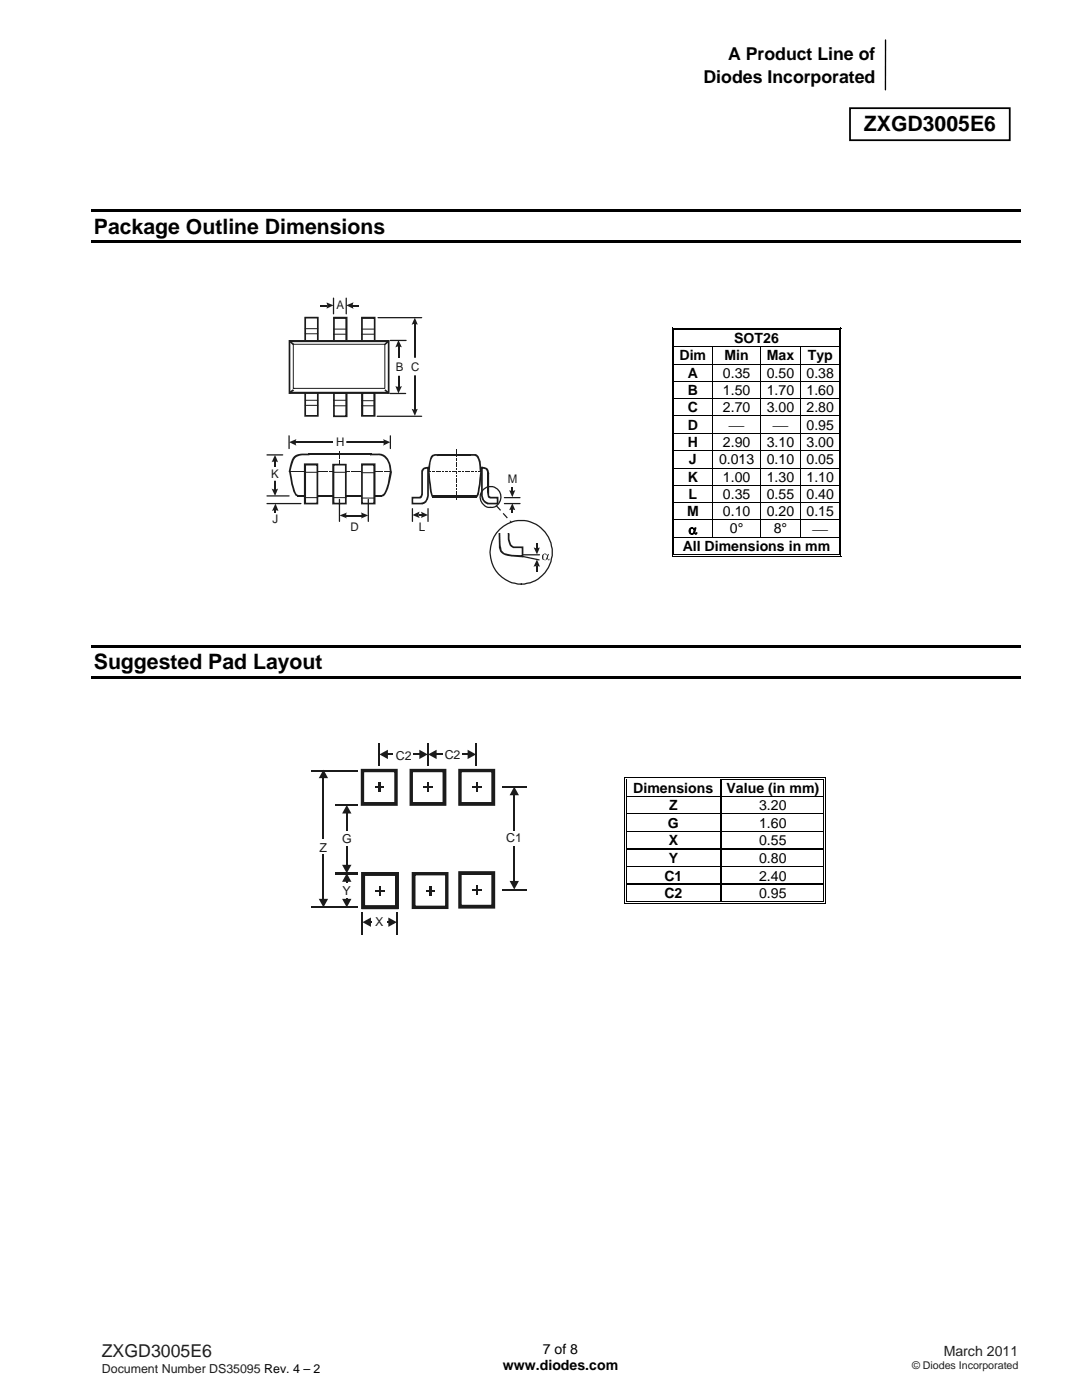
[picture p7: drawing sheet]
<svg xmlns="http://www.w3.org/2000/svg" width="216mm" height="279mm" viewBox="0 0 216 279" stroke-linecap="round" stroke-linejoin="round" font-family="sans-serif">
<path d="M176.7 8v9.9" fill="none" stroke="#000" stroke-width=".26"/>
<path d="M169.6 21.6h31.9v6.4h-31.9z" fill="#fff"/>
<path d="M169.6 21.6h31.9v6.4h-31.9z" fill="none" stroke="#000" stroke-width=".35"/>
<path d="M18.2 41.8h185.5v.5h-185.5zM18.2 47.9h185.5v.5h-185.5zM18.2 128.8h185.5v.5h-185.5zM18.2 134.9h185.5v.5h-185.5z" fill="#000"/>
<g fill="#fff">
<path d="M134.6 65.9h32.8v3.3h-32.8z"/>
<path d="M134.6 65.9h32.7v3.3h-32.7z"/>
</g>
<path d="M134 65.4h.2v.5h-.2zM134 65.4h.6v.2h-.6zM134.4 65.7h.2v.2h-.2z" fill="#000"/>
<path d="M134.6 65.5h32.8M134.6 65.8h32.8" fill="none" stroke="#000" stroke-width=".2"/>
<path d="M134.6 65.9h32.8z" fill="#fff"/>
<path d="M167.4 65.4h.5v.2h-.5zM167.4 65.7h.2v.2h-.2zM167.7 65.4h.2v.5h-.2z" fill="#000"/>
<path d="M134.1 65.9v3.3M134.5 65.9v3.3M167.5 65.9v3.3M167.8 65.9v3.3" fill="none" stroke="#000" stroke-width=".2"/>
<g fill="#fff">
<path d="M134.6 69.3h7.6v3.3h-7.6z"/>
<path d="M134.6 69.3h7.3v3.3h-7.3z"/>
</g>
<path d="M134 69.2h.2v.1h-.2zM134.4 69.2h.2v.1h-.2zM167.4 69.2h.2v.1h-.2zM167.7 69.2h.2v.1h-.2z" fill="#000"/>
<path d="M134.1 69.3v3.3M134.5 69.3v3.3M134.6 69.2h32.8M142.2 69.3v3.3M151.8 69.3v3.3M159.7 69.3v3.3M167.5 69.3v3.3M167.8 69.3v3.3" fill="none" stroke="#000" stroke-width=".2"/>
<g fill="#fff">
<path d="M134.6 72.7h7.6v3.3h-7.6z"/>
<path d="M134.6 72.7h7.3v3.3h-7.3z"/>
</g>
<path d="M134 72.6h.2v.1h-.2zM134.4 72.6h.2v.1h-.2zM167.4 72.6h.2v.1h-.2zM167.7 72.6h.2v.1h-.2z" fill="#000"/>
<path d="M134.1 72.7v3.3M134.5 72.7v3.3M134.6 72.7h32.8M142.2 72.7v3.3M151.8 72.7v3.3M159.7 72.7v3.3M167.5 72.7v3.3M167.8 72.7v3.3" fill="none" stroke="#000" stroke-width=".2"/>
<g fill="#fff">
<path d="M134.6 76.2h7.6v3.2h-7.6z"/>
<path d="M134.6 76.2h7.3v3.2h-7.3z"/>
</g>
<path d="M134 76h.2v.2h-.2zM134.4 76h.2v.2h-.2zM167.4 76h.2v.2h-.2zM167.7 76h.2v.2h-.2z" fill="#000"/>
<path d="M134.1 76.2v3.2M134.5 76.2v3.2M134.6 76.1h32.8M142.2 76.2v3.2M151.8 76.2v3.2M159.7 76.2v3.2M167.5 76.2v3.2M167.8 76.2v3.2" fill="none" stroke="#000" stroke-width=".2"/>
<g fill="#fff">
<path d="M134.6 79.6h7.6v3.2h-7.6z"/>
<path d="M134.6 79.6h7.3v3.2h-7.3z"/>
</g>
<path d="M134 79.4h.2v.2h-.2zM134.4 79.4h.2v.2h-.2zM167.4 79.4h.2v.2h-.2zM167.7 79.4h.2v.2h-.2z" fill="#000"/>
<path d="M134.1 79.6v3.2M134.5 79.6v3.2M134.6 79.5h32.8M142.2 79.6v3.2M151.8 79.6v3.2M159.7 79.6v3.2M167.5 79.6v3.2M167.8 79.6v3.2" fill="none" stroke="#000" stroke-width=".2"/>
<g fill="#fff">
<path d="M134.6 83h7.6v3.5h-7.6z"/>
<path d="M134.6 83.1h7.3v3.3h-7.3z"/>
</g>
<path d="M134 82.8h.2v.2h-.2zM134.4 82.8h.2v.2h-.2zM167.4 82.8h.2v.2h-.2zM167.7 82.8h.2v.2h-.2z" fill="#000"/>
<path d="M134.1 83v3.5M134.5 83v3.5M134.6 82.9h32.8M142.2 83v3.5M151.8 83v3.5M159.7 83v3.5M167.5 83v3.5M167.8 83v3.5" fill="none" stroke="#000" stroke-width=".2"/>
<g fill="#fff">
<path d="M134.6 86.7h7.6v3.2h-7.6z"/>
<path d="M134.6 86.7h7.3v3.2h-7.3z"/>
</g>
<path d="M134 86.5h.2v.2h-.2zM134.4 86.5h.2v.2h-.2zM167.4 86.5h.2v.2h-.2zM167.7 86.5h.2v.2h-.2z" fill="#000"/>
<path d="M134.1 86.7v3.2M134.5 86.7v3.2M134.6 86.6h32.8M142.2 86.7v3.2M151.8 86.7v3.2M159.7 86.7v3.2M167.5 86.7v3.2M167.8 86.7v3.2" fill="none" stroke="#000" stroke-width=".2"/>
<g fill="#fff">
<path d="M134.6 90.1h7.6v3.2h-7.6z"/>
<path d="M134.6 90.1h7.3v3.2h-7.3z"/>
</g>
<path d="M134 89.9h.2v.2h-.2zM134.4 89.9h.2v.2h-.2zM167.4 89.9h.2v.2h-.2zM167.7 89.9h.2v.2h-.2z" fill="#000"/>
<path d="M134.1 90.1v3.2M134.5 90.1v3.2M134.6 90h32.8M142.2 90.1v3.2M151.8 90.1v3.2M159.7 90.1v3.2M167.5 90.1v3.2M167.8 90.1v3.2" fill="none" stroke="#000" stroke-width=".2"/>
<g fill="#fff">
<path d="M134.6 93.5h7.6v3.3h-7.6z"/>
<path d="M134.6 93.5h7.3v3.3h-7.3z"/>
</g>
<path d="M134 93.3h.2v.2h-.2zM134.4 93.3h.2v.2h-.2zM167.4 93.3h.2v.2h-.2zM167.7 93.3h.2v.2h-.2z" fill="#000"/>
<path d="M134.1 93.5v3.3M134.5 93.5v3.3M134.6 93.4h32.8M142.2 93.5v3.3M151.8 93.5v3.3M159.7 93.5v3.3M167.5 93.5v3.3M167.8 93.5v3.3" fill="none" stroke="#000" stroke-width=".2"/>
<g fill="#fff">
<path d="M134.6 96.9h7.6v3.3h-7.6z"/>
<path d="M134.6 96.9h7.3v3.3h-7.3z"/>
</g>
<path d="M134 96.8h.2v.1h-.2zM134.4 96.8h.2v.1h-.2zM167.4 96.8h.2v.1h-.2zM167.7 96.8h.2v.1h-.2z" fill="#000"/>
<path d="M134.1 96.9v3.3M134.5 96.9v3.3M134.6 96.8h32.8M142.2 96.9v3.3M151.8 96.9v3.3M159.7 96.9v3.3M167.5 96.9v3.3M167.8 96.9v3.3" fill="none" stroke="#000" stroke-width=".2"/>
<g fill="#fff">
<path d="M134.6 100.4h7.6v3.2h-7.6z"/>
<path d="M134.6 100.4h7.3v3.2h-7.3z"/>
</g>
<g fill="#000">
<path d="M134 100.2h.2v.1h-.2zM134 103.6h.2v.2h-.2zM134 107.2h.2v.2h-.2zM134 111h.6v.2h-.6zM134.4 100.2h.2v.1h-.2zM134.4 103.6h.2v.2h-.2zM134.4 107.2h.2v.2h-.2zM134.4 110.7h.2v.1h-.2zM167.4 100.2h.2v.1h-.2zM167.4 103.6h.2v.2h-.2zM167.4 107.2h.2v.2h-.2zM167.4 111h.5v.2h-.5z"/>
<path d="M167.4 110.7h.2v.1h-.2zM167.7 100.2h.2v.1h-.2zM167.7 103.6h.2v.2h-.2zM167.7 107.2h.2v.2h-.2zM167.7 110.7h.2v.5h-.2z"/>
</g>
<g fill="none" stroke="#000" stroke-width=".2">
<path d="M134.1 100.3v3.3M134.1 103.8v3.4M134.1 107.4v3.8M134.5 100.3v3.3M134.5 103.8v3.4M134.5 107.4v3.3M134.6 100.2h32.8M134.6 103.7h32.8M134.6 107.3h32.8M134.6 111.1h32.8M134.6 110.7h32.8M142.2 100.3v3.3"/>
<path d="M142.2 103.8v3.4M151.8 100.3v3.3M151.8 103.8v3.4M159.7 100.3v3.3M159.7 103.8v3.4M167.5 100.3v3.3M167.5 103.8v3.4M167.5 107.4v3.3M167.8 100.3v3.3M167.8 103.8v3.4M167.8 107.4v3.3"/>
</g>
<g fill="#fff">
<path d="M125.1 155.6h18.7v3.2h-18.7z"/>
<path d="M125.6 155.6h17.6v3.2h-17.6z"/>
</g>
<path d="M124.6 155.1h.2v.5h-.2zM124.6 155.1h.5v.1h-.5zM124.9 155.4h.2v.2h-.2z" fill="#000"/>
<path d="M125.1 155.2h18.7M125.1 155.5h18.7" fill="none" stroke="#000" stroke-width=".2"/>
<path d="M125.1 155.6h18.7z" fill="#fff"/>
<path d="M143.8 155.6h.2zM143.8 155.1h.5v.1h-.5zM143.8 155.4h.5v.2h-.5zM164.3 155.1h.5v.1h-.5zM164.3 155.4h.2v.2h-.2zM164.6 155.1h.2v.5h-.2z" fill="#000"/>
<path d="M124.7 155.6v3.2M125 155.6v3.2M144.3 155.2h20M144.3 155.5h20M164.4 155.6v3.2M164.7 155.6v3.2" fill="none" stroke="#000" stroke-width=".2"/>
<path d="M143.9 155.6v3.2" fill="none" stroke="#000" stroke-width=".25"/>
<g fill="#fff">
<path d="M125.1 159.1h18.7v3.2h-18.7z"/>
<path d="M125.6 159.1h17.6v3.2h-17.6z"/>
<path d="M144 159.1h20.3v3.2h-20.3z"/>
<path d="M144.6 159.1h19.2v3.2h-19.2z"/>
</g>
<path d="M124.6 158.8h.2v.3h-.2zM124.9 158.8h.2v.3h-.2z" fill="#000"/>
<path d="M125.1 159h18.7" fill="none" stroke="#000" stroke-width=".25"/>
<path d="M125.1 159.1h18.7z" fill="#fff"/>
<path d="M143.8 158.8h.2v.3h-.2z" fill="#000"/>
<path d="M144 159h20.3" fill="none" stroke="#000" stroke-width=".25"/>
<path d="M144 159.1h20.3z" fill="#fff"/>
<path d="M164.3 158.8h.2v.3h-.2zM164.6 158.8h.2v.3h-.2z" fill="#000"/>
<path d="M124.7 159.1v3.2M125 159.1v3.2M164.4 159.1v3.2M164.7 159.1v3.2" fill="none" stroke="#000" stroke-width=".2"/>
<path d="M143.9 159.1v3.2" fill="none" stroke="#000" stroke-width=".25"/>
<g fill="#fff">
<path d="M125.1 162.6h18.7v3.3h-18.7z"/>
<path d="M125.6 162.6h17.6v3.3h-17.6z"/>
<path d="M144 162.6h20.3v3.3h-20.3z"/>
<path d="M144.6 162.6h19.2v3.3h-19.2z"/>
</g>
<path d="M124.6 162.3h.2v.3h-.2zM124.9 162.3h.2v.3h-.2z" fill="#000"/>
<path d="M125.1 162.5h18.7" fill="none" stroke="#000" stroke-width=".25"/>
<path d="M125.1 162.6h18.7z" fill="#fff"/>
<path d="M143.8 162.3h.2v.3h-.2z" fill="#000"/>
<path d="M144 162.5h20.3" fill="none" stroke="#000" stroke-width=".25"/>
<path d="M144 162.6h20.3z" fill="#fff"/>
<path d="M164.3 162.3h.2v.3h-.2zM164.6 162.3h.2v.3h-.2z" fill="#000"/>
<path d="M124.7 162.6v3.3M125 162.6v3.3M164.4 162.6v3.3M164.7 162.6v3.3" fill="none" stroke="#000" stroke-width=".2"/>
<path d="M143.9 162.6v3.3" fill="none" stroke="#000" stroke-width=".25"/>
<g fill="#fff">
<path d="M125.1 166.1h18.7v3.3h-18.7z"/>
<path d="M125.6 166.1h17.6v3.3h-17.6z"/>
<path d="M144 166.1h20.3v3.3h-20.3z"/>
<path d="M144.6 166.1h19.2v3.3h-19.2z"/>
</g>
<path d="M124.6 165.9h.2v.2h-.2zM124.9 165.9h.2v.2h-.2z" fill="#000"/>
<path d="M125.1 166h18.7" fill="none" stroke="#000" stroke-width=".25"/>
<path d="M125.1 166.1h18.7z" fill="#fff"/>
<path d="M143.8 165.9h.2v.2h-.2z" fill="#000"/>
<path d="M144 166h20.3" fill="none" stroke="#000" stroke-width=".25"/>
<path d="M144 166.1h20.3z" fill="#fff"/>
<path d="M164.3 165.9h.2v.2h-.2zM164.6 165.9h.2v.2h-.2z" fill="#000"/>
<path d="M124.7 166.1v3.3M125 166.1v3.3M164.4 166.1v3.3M164.7 166.1v3.3" fill="none" stroke="#000" stroke-width=".2"/>
<path d="M143.9 166.1v3.3" fill="none" stroke="#000" stroke-width=".25"/>
<g fill="#fff">
<path d="M125.1 169.6h18.7v3.3h-18.7z"/>
<path d="M125.6 169.6h17.6v3.3h-17.6z"/>
<path d="M144 169.6h20.3v3.3h-20.3z"/>
<path d="M144.6 169.6h19.2v3.3h-19.2z"/>
</g>
<path d="M124.6 169.4h.2v.3h-.2zM124.9 169.4h.2v.3h-.2z" fill="#000"/>
<path d="M125.1 169.5h18.7" fill="none" stroke="#000" stroke-width=".25"/>
<path d="M125.1 169.6l18.7 .1z" fill="#fff"/>
<path d="M143.8 169.4h.2v.3h-.2z" fill="#000"/>
<path d="M144 169.5h20.3" fill="none" stroke="#000" stroke-width=".25"/>
<path d="M144 169.6l20.3 .1z" fill="#fff"/>
<path d="M164.3 169.4h.2v.3h-.2zM164.6 169.4h.2v.3h-.2z" fill="#000"/>
<path d="M124.7 169.7v3.2M125 169.7v3.2M164.4 169.7v3.2M164.7 169.7v3.2" fill="none" stroke="#000" stroke-width=".2"/>
<path d="M143.9 169.7v3.2" fill="none" stroke="#000" stroke-width=".25"/>
<g fill="#fff">
<path d="M125.1 173.1h18.7v3.3h-18.7z"/>
<path d="M125.6 173.1h17.6v3.3h-17.6z"/>
<path d="M144 173.1h20.3v3.3h-20.3z"/>
<path d="M144.6 173.1h19.2v3.3h-19.2z"/>
</g>
<path d="M124.6 172.9h.2v.2h-.2zM124.9 172.9h.2v.2h-.2z" fill="#000"/>
<path d="M125.1 173h18.7" fill="none" stroke="#000" stroke-width=".25"/>
<path d="M125.1 173.1h18.7z" fill="#fff"/>
<path d="M143.8 172.9h.2v.2h-.2z" fill="#000"/>
<path d="M144 173h20.3" fill="none" stroke="#000" stroke-width=".25"/>
<path d="M144 173.1h20.3z" fill="#fff"/>
<path d="M164.3 172.9h.2v.2h-.2zM164.6 172.9h.2v.2h-.2z" fill="#000"/>
<path d="M124.7 173.1v3.3M125 173.1v3.3M164.4 173.1v3.3M164.7 173.1v3.3" fill="none" stroke="#000" stroke-width=".2"/>
<path d="M143.9 173.1v3.3" fill="none" stroke="#000" stroke-width=".25"/>
<g fill="#fff">
<path d="M125.1 176.7h18.7v3.2h-18.7z"/>
<path d="M125.6 176.7h17.6v3.2h-17.6z"/>
<path d="M144 176.7h20.3v3.2h-20.3z"/>
<path d="M144.6 176.7h19.2v3.2h-19.2z"/>
</g>
<path d="M124.6 176.4h.2v.3h-.2zM124.9 176.4h.2v.3h-.2z" fill="#000"/>
<path d="M125.1 176.5h18.7" fill="none" stroke="#000" stroke-width=".25"/>
<path d="M125.1 176.6l18.7 .1z" fill="#fff"/>
<path d="M143.8 176.4h.2v.3h-.2z" fill="#000"/>
<path d="M144 176.5h20.3" fill="none" stroke="#000" stroke-width=".25"/>
<path d="M144 176.6l20.3 .1z" fill="#fff"/>
<path d="M164.3 176.4h.2v.3h-.2zM164.6 176.4h.2v.3h-.2zM124.6 180.3h.5v.1h-.5zM124.9 179.9h.2v.2h-.2zM143.8 179.9h.5v.2h-.5zM164.3 180.3h.5v.1h-.5zM164.3 179.9h.2v.2h-.2zM164.6 179.9h.2v.5h-.2z" fill="#000"/>
<path d="M124.7 176.7v3.7M125 176.7v3.2M164.4 176.7v3.2M164.7 176.7v3.2M125.1 180.3h39.2M125.1 180h18.7M144.3 180h20" fill="none" stroke="#000" stroke-width=".2"/>
<path d="M143.9 176.7v3.2" fill="none" stroke="#000" stroke-width=".25"/>
<path d="M59.4 99h16.9" fill="none" stroke="#1f1a17" stroke-width=".34"/>
<path d="M57.7 87v2.5M77.9 87v2.5" fill="none" stroke="#1f1a17" stroke-width=".25"/>
<path d="M57.7 88.2l1.4-.5a1.23 1.23 0 0 0 0 1.2z" fill-rule="evenodd" fill="#1f1a17"/>
<path d="M58.9 88.3h17.7" fill="none" stroke="#1f1a17" stroke-width=".25"/>
<path d="M76.5 87.7l1.4 .5-1.4 .7a1.27 1.27 0 0 0 0-1.2z" fill-rule="evenodd" fill="#1f1a17"/>
<path d="M100.6 100.5h3.2" fill="none" stroke="#1f1a17" stroke-width=".25"/>
<g fill="#1f1a17">
<path d="M102.1 97.2h.2v.8h-.2z"/>
<path d="M54.8 101.8h.3v.5h-.3z"/>
</g>
<g fill="#1f1a17">
<path d="M101.6 97.8l.3 .2h.6l.3-.2-.6 1.4z" fill-rule="evenodd"/>
<path d="M55 100.5l.6 1.4h-1.3z" fill-rule="evenodd"/>
</g>
<path d="M66.5 59.5v3.1M69.1 59.5v3.1M100.6 99.3h3.2" fill="none" stroke="#1f1a17" stroke-width=".25"/>
<g fill="#1f1a17">
<path d="M65.1 60.3l1.4 .6-1.4 .7 .2-.3v-.6z" fill-rule="evenodd"/>
<path d="M69.1 60.9l1.4-.6-.1 .5 .1 .8z" fill-rule="evenodd"/>
</g>
<g fill="#1f1a17">
<path d="M64 60.9h1.3v.2h-1.3z"/>
<path d="M70.4 60.9h1.2v.2h-1.2z"/>
</g>
<path d="M75.4 63.4h8.7M77.8 78.5h3.1M77.9 67.9h3.1M53.3 90.8h3.1M53.3 99h4.4M75.3 83.1h8.8M53.3 100.5h6.7" fill="none" stroke="#1f1a17" stroke-width=".25"/>
<path d="M79.5 67.9l.7 1.4-.4-.2-.9 .2z" fill-rule="evenodd" fill="#1f1a17"/>
<path d="M79.5 69.1v8.2" fill="none" stroke="#1f1a17" stroke-width=".25"/>
<g fill="#1f1a17">
<path d="M78.9 77.1h1.3l-.7 1.4z" fill-rule="evenodd"/>
<path d="M54.9 90.8l.6 1.4a1.23 1.23 0 0 0-1.3 0z" fill-rule="evenodd"/>
</g>
<path d="M54.8 92.1v5.6" fill="none" stroke="#1f1a17" stroke-width=".25"/>
<g fill="#1f1a17">
<path d="M54.2 97.5l.4 .2 .9-.2-.6 1.5z" fill-rule="evenodd"/>
<path d="M82.8 63.4l.6 1.4-.4-.1h-.6l-.3 .1z" fill-rule="evenodd"/>
</g>
<path d="M82.7 64.6v17.2" fill="none" stroke="#1f1a17" stroke-width=".25"/>
<g fill="#1f1a17">
<path d="M82.1 81.6l.3 .1h.6l.4-.1-.6 1.4z" fill-rule="evenodd"/>
<path d="M82.3 102.8l1.4-.7-.2 .4 .2 .9z" fill-rule="evenodd"/>
<path d="M84 102.1l1.4 .7-1.4 .6 .1-.4v-.6z" fill-rule="evenodd"/>
<path d="M67.7 102.9l1.6-.6-.2 .1v.9l.2 .2z" fill-rule="evenodd"/>
</g>
<path d="M83.5 102.6h.6v.3h-.6z" fill="#1f1a17"/>
<path d="M69 102.9h3.2" fill="none" stroke="#1f1a17" stroke-width=".25"/>
<path d="M72.1 102.3l1.4 .6-1.4 .6z" fill-rule="evenodd" fill="#1f1a17"/>
<path d="M82.3 101.5v2.6M85.4 101.5v2.6" fill="none" stroke="#1f1a17" stroke-width=".25"/>
<path d="M77.8 71.6h3.1v3.3h-3.1z" fill="#fff"/>
<path d="M77.8 71.6h3.1v3.3h-3.1z" fill="none" stroke="#fff" stroke-width=".2"/>
<path d="M53.3 93.3h3.1v2.5h-3.1z" fill="#fff"/>
<path d="M53.3 93.3h3.1v2.5h-3.1z" fill="none" stroke="#fff" stroke-width=".2"/>
<path d="M81.2 71.5h3.1v3.3h-3.1z" fill="#fff"/>
<path d="M81.2 71.5h3.1v3.3h-3.1z" fill="none" stroke="#fff" stroke-width=".2"/>
<path d="M66.5 87h2.5v2.5h-2.5z" fill="#fff"/>
<path d="M66.5 87h2.5v2.5h-2.5z" fill="none" stroke="#fff" stroke-width=".2"/>
<path d="M60.8 92.6h2.5v7.9h-2.5z" fill="#fff"/>
<path d="M60.8 100.3h2.5v.4h-2.5zM63.3 100.5h.2v.2h-.2zM63.2 92.6h.3v7.9h-.3zM63.3 92.5h.2v.1h-.2zM60.8 92.5h2.5v.4h-2.5zM60.6 92.5h.2v.1h-.2zM60.6 92.6h.5v7.9h-.5zM60.6 100.5h.2v.2h-.2z" fill="#1f1a17"/>
<path d="M72.2 92.6h2.5v7.9h-2.5z" fill="#fff"/>
<path d="M72.2 100.3h2.5v.4h-2.5zM74.7 100.5h.2v.2h-.2zM74.5 92.6h.4v7.9h-.4zM74.7 92.5h.2v.1h-.2zM72.2 92.5h2.5v.4h-2.5zM72.1 92.5h.1v.1h-.1zM72.1 92.6h.3v7.9h-.3zM72.1 100.5h.1v.2h-.1z" fill="#1f1a17"/>
<path d="M84.6 93.5l.8-.2v5.2a1.81 1.81 0 0 1-1.2 2h-1.9v-1.2h1.5l.3-.2 .1-5z" fill-rule="evenodd" fill="#fff"/>
<path d="M84.4 93.4l1-.2v.3l-.8 .2-.2 .7h-.3v-.4zM85.4 93.2v.1zM85.4 93.2l.1 .3zM85.4 93.2h.2v.1h-.2zM85.2 93.3h.4v5.2h-.4zM85.2 98.5h.4l-.2 1.2-.3-.2zM84.1 100.3a1.05 1.05 0 0 0 1-.8l.3 .2a1.45 1.45 0 0 1-1.1 1zM84.2 100.5l.1 .2zM82.3 100.3h1.9v.4h-1.9zM82.1 100.5h.2v.2h-.2zM82.1 99.3h.3v1.2h-.3zM82.1 99.1h.2v.2h-.2zM82.3 99.1h1.3v.4h-1.3zM84.1 98.2h.3l-.2 .9-.3 .4h-.3v-.4a.71 .71 0 0 0 .5-.9zM84.1 98h.3v.2h-.3zM84.1 97.7h.3v.3h-.3zM84.1 94.4h.3v3.3h-.3zM84.1 94.4h.1z" fill="#1f1a17"/>
<path d="M60.9 99.3h2.5M72.1 99.4h2.6" fill="none" stroke="#1f1a17" stroke-width=".2"/>
<path d="M73.5 99.7v4.4" fill="none" stroke="#1f1a17" stroke-width=".25"/>
<path d="M96.2 93.3a.94 .94 0 0 1 1.1 1.1l.1 3.3a1.48 1.48 0 0 0 .4 1.6h1.5v1.2h-2a1.89 1.89 0 0 1-1.1-2z" fill-rule="evenodd" fill="#fff"/>
<g fill="#1f1a17">
<path d="M102.1 101.7h.2v.7h-.2z"/>
<path d="M96.2 93.2a1.17 1.17 0 0 1 1.4 1.2h-.4l-.3-.7-.7-.2zM96.2 93.2v.1zM96.2 93.2v.3zM96 93.2h.2v.1h-.2zM96 93.3h.3v5.2h-.3zM96 98.5h.3l.2 1-.3 .2zM96.2 99.7l.3-.2 .3 .5 .6 .3-.1 .4a1.82 1.82 0 0 1-1.1-1zM97.3 100.5v.2zM97.3 100.3h2v.4h-2zM99.3 100.5h.2v.2h-.2zM99.1 99.3h.4v1.2h-.4zM99.3 99.1h.2v.2h-.2zM97.9 99.1h1.4v.4h-1.4zM97.2 98.2h.4v.7l.3 .2v.4l-.5-.2zM97.2 98h.4v.2h-.4zM97.2 97.7h.4v.3h-.4zM97.2 94.4h.4v3.3h-.4zM97.3 94.4h.3z"/>
<path d="M66.6 67.9h2.5v.4h-2.5zM69.1 68.1h.2v.2h-.2zM68.9 63.4h.4v4.7h-.4zM69.1 63.2h.2v.2h-.2zM66.6 63.2h2.5v.4h-2.5zM66.5 63.2h.1v.2h-.1zM66.5 63.4h.3v4.7h-.3zM66.5 68.1h.1v.2h-.1z"/>
<path d="M72.2 67.9h2.6v.3h-2.6zM74.8 68h.1v.2h-.1zM74.6 63.4h.3v4.6h-.3zM74.8 63.2h.1v.2h-.1zM72.2 63.2h2.6v.4h-2.6zM72.1 63.2h.1v.2h-.1zM72.1 63.4h.3v4.6h-.3zM72.1 68h.1v.2h-.1z"/>
<path d="M60.9 67.9h2.5v.4h-2.5zM63.4 68.1h.2v.2h-.2zM63.2 63.4h.4v4.7h-.4zM63.4 63.2h.2v.2h-.2zM60.9 63.2h2.5v.4h-2.5zM60.7 63.2h.2v.2h-.2zM60.7 63.4h.4v4.7h-.4zM60.7 68.1h.2v.2h-.2z"/>
<path d="M60.9 82.8h2.5v.4h-2.5zM63.4 83h.2v.2h-.2zM63.2 78.4h.4v4.6h-.4zM63.4 78.2h.2v.2h-.2zM60.9 78.2h2.5v.3h-2.5zM60.7 78.2h.2v.2h-.2zM60.7 78.4h.4v4.6h-.4zM60.7 83h.2v.2h-.2z"/>
<path d="M66.6 82.9h2.5v.3h-2.5zM69.1 83.1h.2v.1h-.2zM68.9 78.4h.4v4.7h-.4zM69.1 78.3h.2v.1h-.2zM66.6 78.3h2.5v.3h-2.5zM66.5 78.3h.1v.1h-.1zM66.5 78.4h.3v4.7h-.3zM66.5 83.1h.1v.1h-.1z"/>
<path d="M72.2 82.8h2.6v.4h-2.6zM74.8 83h.1v.2h-.1zM74.5 78.4h.4v4.6h-.4zM74.8 78.2h.1v.2h-.1zM72.2 78.2h2.6v.3h-2.6zM72.1 78.2h.1v.2h-.1zM72.1 78.4h.4v4.6h-.4zM72.1 83h.1v.2h-.1z"/>
</g>
<path d="M102.2 100.4l.6 1.5-.3-.2h-.6l-.3 .2z" fill-rule="evenodd" fill="#1f1a17"/>
<path d="M61.6 90.7h12.6" fill="none" stroke="#1f1a17" stroke-width=".34"/>
<g fill="#1f1a17">
<path d="M58.5 98.1l.4-.1 .3 .6 .3 .2v.3a1.17 1.17 0 0 1-1-1zM57.7 94.2l.3-.1 .4 2.4 .5 1.5-.4 .1z"/>
<path d="M76.9 98h.3a1.33 1.33 0 0 1-1.1 1.1v-.3l.4-.2zM77.8 94l.4 .1-.2 1.3-.8 2.6h-.3a13.6 13.6 0 0 0 .9-4z"/>
<path d="M60.9 90.5h.8v.4h-.8zM58.7 91a3.2 3.2 0 0 1 2.2-.5v.4a1.99 1.99 0 0 0-2.5 1.6l-.5 1.8-.3-.1 .2-1.2a3.7 3.7 0 0 1 .9-2z"/>
<path d="M73.9 90.5v.4zM73.9 90.7v.2zM73.9 90.5h.9v.4h-.9zM74.8 90.5a2.64 2.64 0 0 1 3.2 2.4l.1 1.2-.3 .1a3.7 3.7 0 0 0-1.3-3.1l-.6-.2h-1.1z"/>
</g>
<path d="M87.5 90.8h6.5" fill="none" stroke="#1f1a17" stroke-width=".34"/>
<g fill="#1f1a17">
<path d="M85.8 98.2l.4-.1 .3 .9-.1 .3-.3-.2zM85.4 94.3h.3l.5 3.8-.4 .1z"/>
<path d="M95.3 98.1h.4a1.4 1.4 0 0 1-.6 1.2l-.1-.3zM95.8 94.2h.4l-.3 2.5-.2 1.4h-.4z"/>
<path d="M87.1 90.6h.4l.1 .4h-.5zM86 91l.8-.4h.3v.4a.92 .92 0 0 0-1 .7l-.4 2.6-.3-.1 .1-1.2z"/>
<path d="M93.9 90.6h.5v.4h-.5zM94.4 90.6a1.05 1.05 0 0 1 1.3 .9l.2 .6 .3 2.1h-.5a5.1 5.1 0 0 0-.6-3.1l-.7-.1z"/>
</g>
<path d="M86.2 99.1h8.9" fill="none" stroke="#1f1a17" stroke-width=".42"/>
<path d="M104.4 111.1l3.2 .6M104.4 110.7h3.3" fill="none" stroke="#1f1a17" stroke-width=".25"/>
<path d="M108.3 110.6l.5-.1 .4 .4 .1-.3h.2l-.2 .7 .1 .4 .3-.2-.1 .3h-.2l-.1-.3-.5 .3-.6-.1v-.8zM108.5 110.7l-.1 .8 .4 .2 .4-.6-.4-.5z" fill-rule="evenodd" fill="#1f1a17"/>
<path d="M99.6 105.6h1.4a.87 .87 0 0 1 .5 1 2.29 2.29 0 0 0 1 2.6h1.8v1.9l-2.1-.2a2.04 2.04 0 0 1-2.5-2.2z" fill-rule="evenodd" fill="#fff"/>
<path d="M100.6 105.4l.7 .1 .4 1.1h-.4l-.1-.5-.3-.4h-.3zM99.6 105.4h1v.3h-1zM99.5 105.4h.1v.2h-.1zM99.5 105.6h.3l.1 3.1h-.4zM99.7 108.7h.2zM99.5 108.7h.4l.2 1-.4 .1zM99.7 109.8l.4-.1a1.53 1.53 0 0 0 1.2 .9l.9 .1v.4l-1.4-.3a1.63 1.63 0 0 1-1.1-1zM102.2 110.9v.2zM102.2 110.7l2.2 .1-.1 .4-2.1-.1zM104.3 111.1h.1v.1h-.1zM104.1 109.2h.3v1.9h-.3zM104.3 109.1h.1v.1h-.1zM102.9 109.1h1.4v.3h-1.4zM101.6 108.5l.3-.1a.91 .91 0 0 0 1 .7v.3a1.21 1.21 0 0 1-1.3-.9zM101.3 106.8h.4v.8l.2 .8-.3 .1-.3-.8zM101.5 106.8h.2zM101.3 106.6h.4v.2h-.4zM101.5 106.6h.2z" fill="#1f1a17"/>
<path d="M99.1 104.9h2.7v1.5h-2.7z" fill="#fff"/>
<g fill="#1f1a17">
<path d="M106.5 109.2l.3 .2h.6l.3-.2-.6 1.4z" fill-rule="evenodd"/>
<path d="M107.1 111.7l.6 1.4a1.23 1.23 0 0 0-1.2 0z" fill-rule="evenodd"/>
</g>
<g fill="#1f1a17">
<path d="M107 108.4h.2v1.1h-.2z"/>
<path d="M107 112.9h.2v1.1h-.2z"/>
</g>
<g fill="#131516">
<path d="M99 101l.1-.2 .9 1-.2 .1z"/>
<path d="M100.3 102.5l.2-.1 .8 .9-.1 .2z"/>
<path d="M101.7 104l.1-.1 .4 .3-.2 .1z"/>
</g>
<g fill="none" stroke="#1f1a17" stroke-width=".25">
<path d="M99.7 105.7a6.2 6.2 0 0 1 6.5-1.4 6.2 6.2 0 0 1 4 5.3 6.3 6.3 0 0 1-8 6.7 6.5 6.5 0 0 1-2.5-10.6z"/>
<circle cx="97.9" cy="99.2" r="2.08"/>
</g>
<g fill="#1f1a17">
<path d="M85.7 94h.2v.2h-.2z"/>
<path d="M86.2 94h.5v.2h-.5z"/>
<path d="M86.9 94h.4v.2h-.4z"/>
<path d="M87.5 94h.5v.2h-.5z"/>
<path d="M88.3 94h.2v.2h-.2z"/>
<path d="M88.8 94h.5v.2h-.5z"/>
<path d="M89.6 94h.3v.2h-.3z"/>
<path d="M90.1 94h.6v.2h-.6z"/>
<path d="M90.9 94h.3v.2h-.3z"/>
<path d="M91.4 94h.5v.2h-.5z"/>
<path d="M92.3 94h.2v.2h-.2z"/>
<path d="M92.8 94h.5v.2h-.5z"/>
<path d="M93.5 94h.3v.2h-.3z"/>
<path d="M94 94h.6v.2h-.6z"/>
<path d="M94.9 94h.2v.2h-.2z"/>
<path d="M95.4 94h.5v.2h-.5z"/>
<path d="M63.5 94h.3v.2h-.3z"/>
<path d="M64 94h.4v.2h-.4z"/>
<path d="M64.6 94h.3v.2h-.3z"/>
<path d="M65 94h.4v.2h-.4z"/>
<path d="M65.7 94h.3v.2h-.3z"/>
<path d="M66.1 94h.4v.2h-.4z"/>
<path d="M66.8 94h.2v.2h-.2z"/>
<path d="M67.2 94h.4v.2h-.4z"/>
<path d="M67.9 94h.2v.2h-.2z"/>
<path d="M68.3 94h.4v.2h-.4z"/>
<path d="M68.9 94h.3v.2h-.3z"/>
<path d="M69.4 94h.4v.2h-.4z"/>
<path d="M70 94h.3v.2h-.3z"/>
<path d="M70.4 94h.6v.2h-.6z"/>
<path d="M71.1 94h.3v.2h-.3z"/>
<path d="M71.5 94h.5v.2h-.5z"/>
<path d="M74.7 94l.1 .2z"/>
<path d="M74.8 94h.2v.2h-.2z"/>
<path d="M75.1 94l.1 .2z"/>
<path d="M75.3 94h.1v.2h-.1z"/>
<path d="M75.5 94l.1 .2z"/>
<path d="M75.7 94h.2v.2h-.2z"/>
<path d="M75.9 94l.1 .2z"/>
<path d="M76.1 94h.2v.2h-.2z"/>
<path d="M76.4 94l.1 .2z"/>
<path d="M76.5 94h.2v.2h-.2z"/>
<path d="M76.8 94l.1 .2z"/>
<path d="M77 94h.1v.2h-.1z"/>
<path d="M77.2 94l.1 .2z"/>
<path d="M77.4 94h.2v.2h-.2z"/>
<path d="M77.6 94l.1 .2z"/>
<path d="M77.8 94h.2v.2h-.2z"/>
</g>
<path d="M66.4 83.8h2.6v2.6h-2.6z" fill="#fff"/>
<path d="M66.4 83.8h2.6v2.6h-2.6z" fill="none" stroke="#fff" stroke-width=".2"/>
<g fill="#1f1a17">
<path d="M67.7 90.1h.2v.3h-.2z"/>
<path d="M67.7 90.6h.2v.4h-.2z"/>
<path d="M67.7 91.3h.2v.2h-.2z"/>
<path d="M67.7 91.8h.2v.4h-.2z"/>
<path d="M67.7 92.5h.2v.2h-.2z"/>
<path d="M67.7 93h.2v.4h-.2z"/>
<path d="M67.7 93.7h.2v.2h-.2z"/>
<path d="M67.7 94.2h.2v.4h-.2z"/>
<path d="M67.7 94.8h.2v.3h-.2z"/>
<path d="M67.7 95.4h.2v.4h-.2z"/>
<path d="M67.7 96h.2v.3h-.2z"/>
<path d="M67.7 96.5h.2v.4h-.2z"/>
<path d="M67.7 97.2h.2v.3h-.2z"/>
<path d="M67.7 97.6h.2v.5h-.2z"/>
<path d="M67.7 98.4h.2v.2h-.2z"/>
<path d="M67.7 98.8h.2v.5h-.2z"/>
<path d="M90.9 89.6h.2v.3h-.2z"/>
<path d="M90.9 90.1h.2v.5h-.2z"/>
<path d="M90.9 90.9h.2v.2h-.2z"/>
<path d="M90.9 91.4h.2v.6h-.2z"/>
<path d="M90.9 92.2h.2v.3h-.2z"/>
<path d="M90.9 92.7h.2v.5h-.2z"/>
<path d="M90.9 93.5h.2v.2h-.2z"/>
<path d="M90.9 94h.2v.5h-.2z"/>
<path d="M90.9 94.8h.2v.3h-.2z"/>
<path d="M90.9 95.4h.2v.4h-.2z"/>
<path d="M90.9 96.1h.2v.3h-.2z"/>
<path d="M90.9 96.6h.2v.5h-.2z"/>
<path d="M90.9 97.4h.2v.2h-.2z"/>
<path d="M90.9 98h.2v.5h-.2z"/>
<path d="M90.9 98.7h.2v.3h-.2z"/>
<path d="M90.9 99.2h.2v.5h-.2z"/>
<path d="M57.8 94v.2z"/>
<path d="M57.9 94h.2v.2h-.2z"/>
<path d="M58.2 94h.2v.2h-.2z"/>
<path d="M58.5 94l.1 .2z"/>
<path d="M58.7 94h.2v.2h-.2z"/>
<path d="M58.9 94l.1 .2z"/>
<path d="M59.1 94h.2v.2h-.2z"/>
<path d="M59.4 94l.1 .2z"/>
<path d="M59.5 94h.2v.2h-.2z"/>
<path d="M59.8 94l.1 .2z"/>
<path d="M60 94v.2z"/>
<path d="M60.1 94l.1 .2z"/>
<path d="M60.3 94h.2v.2h-.2z"/>
<path d="M60.6 94v.2z"/>
<path d="M60.7 94h.2v.2h-.2z"/>
</g>
<path d="M57.8 68h19.8v10.4h-19.8z" fill="#fff"/>
<path d="M57.6 68h.3v10.4h-.3zM57.6 67.9h.2v.1h-.2zM57.8 67.9h19.8v.4h-19.8zM77.6 67.9h.1v.1h-.1zM77.4 68h.3v10.4h-.3zM77.6 78.4h.1v.2h-.1zM57.8 78.2h19.8v.4h-19.8zM57.6 78.4h.2v.2h-.2z" fill="#1f1a17"/>
<path d="M58.5 68.7h18.3v8.8h-18.3z" fill="#fff"/>
<path d="M58.5 68.7h18.3v8.8h-18.3zM58.5 77.5h.1" fill="none" stroke="#1f1a17" stroke-width=".2"/>
<g fill="#1f1a17">
<path d="M76.7 68.6l.7-.7 .2 .3-.7 .7z"/>
<path d="M76.9 77.7l.7 .6-.2 .2-.7-.6z"/>
<path d="M57.7 78.3l.7-.6 .3 .2-.9 .6z"/>
<path d="M57.8 67.9l.9 .7-.3 .3-.7-.7z"/>
</g>
<path d="M66.5 92.7h2.5v7.8h-2.5z" fill="#fff"/>
<path d="M66.5 100.3h2.5v.4h-2.5zM69 100.5h.2v.2h-.2zM68.8 92.7h.4v7.8h-.4zM69 92.6h.2v.1h-.2zM66.5 92.6h2.5v.3h-2.5zM66.3 92.6h.2v.1h-.2zM66.3 92.7h.4v7.8h-.4zM66.3 100.5h.2v.2h-.2z" fill="#1f1a17"/>
<g fill="none" stroke="#1f1a17" stroke-width=".2">
<path d="M60.9 79.9h2.5M60.9 66.6h2.5M60.9 65.6h2.5M66.5 79.9h2.6M66.5 66.7h2.6M66.5 65.7h2.6M72.1 80h2.6M72.1 66.7h2.6M72.1 65.7h2.6M60.9 94.3h2.5M60.9 80.9h2.5M66.5 99.3h2.6"/>
<path d="M66.5 94.3h2.6M66.5 81h2.6M72.1 94.3h2.6M72.1 81h2.6"/>
</g>
<path d="M67.7 99.7v4.4" fill="none" stroke="#1f1a17" stroke-width=".25"/>
<path d="M74.9 177.6h1.8v.3h-1.8z" fill="#1f1a17"/>
<path d="M100.2 157h5" fill="none" stroke="#1f1a17" stroke-width=".36"/>
<path d="M100.2 177.5h4.9" fill="none" stroke="#1f1a17" stroke-width=".34"/>
<path d="M102.6 157l.9 1.7h-1.8l.9-1.7 .9 1.7z" fill-rule="evenodd" fill="#1f1a17"/>
<path d="M102.6 158.5v17.5" fill="none" stroke="#1f1a17" stroke-width=".34"/>
<path d="M101.7 175.8h1.8l-.9 1.7 .9-1.7-.9 1.7z" fill-rule="evenodd" fill="#1f1a17"/>
<path d="M72.3 182.1v4.4M79.2 182.1v4.4" fill="none" stroke="#1f1a17" stroke-width=".34"/>
<path d="M72.3 184l1.7-.9v1.9l-1.7-1 1.7-.9z" fill-rule="evenodd" fill="#1f1a17"/>
<path d="M73.9 184h3.8" fill="none" stroke="#1f1a17" stroke-width=".34"/>
<path d="M77.5 183.1l1.7 .9-1.7 1v-1.9l1.7 .9z" fill-rule="evenodd" fill="#1f1a17"/>
<path d="M62.1 153.8h9.3M66.9 160.7h4.4M62.1 181.1h9.3" fill="none" stroke="#1f1a17" stroke-width=".34"/>
<path d="M67 174.2h4.4" fill="none" stroke="#1f1a17" stroke-width=".42"/>
<path d="M64.5 153.6l1 1.7h-1.9l.9-1.7 1 1.7z" fill-rule="evenodd" fill="#1f1a17"/>
<path d="M64.5 155.1v24.5" fill="none" stroke="#1f1a17" stroke-width=".34"/>
<g fill="#1f1a17">
<path d="M63.6 179.4h1.9l-1 1.7 1-1.7-1 1.7z" fill-rule="evenodd"/>
<path d="M69.2 174.3l.9 1.7h-1.8l.9-1.7 .9 1.7z" fill-rule="evenodd"/>
</g>
<path d="M69.2 175.8v3.8" fill="none" stroke="#1f1a17" stroke-width=".34"/>
<g fill="#1f1a17">
<path d="M68.3 179.4h1.8l-.9 1.7 .9-1.7-.9 1.7z" fill-rule="evenodd"/>
<path d="M69.2 160.7l.9 1.6h-1.8l.9-1.6 .9 1.6z" fill-rule="evenodd"/>
</g>
<path d="M69.2 162.3v10.4" fill="none" stroke="#1f1a17" stroke-width=".34"/>
<path d="M68.3 172.6h1.8l-.9 1.7 .9-1.7-.9 1.7z" fill-rule="evenodd" fill="#1f1a17"/>
<g fill="#fff">
<path d="M74.3 181.6h2.9v4.4h-2.9z"/>
<path d="M102.7 166.8h1.4v1.6h-1.4z"/>
</g>
<g fill="#1f1a17">
<path d="M75.6 176.8h.4v1.9h-.4z"/>
<path d="M72.5 174h6.7v.7h-6.7zM79.2 174h.3v.4h-.3zM78.8 174.4h.7v6.7h-.7zM79.2 181.1h.3v.3h-.3zM72.5 180.7h6.7v.7h-6.7zM72.2 181.1h.3v.3h-.3zM72.2 174.4h.6v6.7h-.6zM72.2 174h.3v.4h-.3z"/>
</g>
<g fill="#fff">
<path d="M62.1 167.5h4.9v3h-4.9z"/>
<path d="M100.2 165.8h4.9v2.9h-4.9z"/>
<path d="M67 176.2h4.4v2.9h-4.4z"/>
</g>
<path d="M95 148.4v4.4" fill="none" stroke="#1f1a17" stroke-width=".34"/>
<path d="M85.4 150.6l1.7-1v1.9l-1.7-.9 1.7-1z" fill-rule="evenodd" fill="#1f1a17"/>
<path d="M87 150.6h6.5" fill="none" stroke="#1f1a17" stroke-width=".34"/>
<path d="M93.3 149.6l1.7 1-1.7 .9v-1.9l1.7 1z" fill-rule="evenodd" fill="#1f1a17"/>
<path d="M88.5 149.6h3.6v1.9h-3.6z" fill="#fff"/>
<path d="M85.3 148.4v4.4" fill="none" stroke="#1f1a17" stroke-width=".34"/>
<path d="M75.7 150.6l1.7-1v1.9l-1.7-.9 1.7-1z" fill-rule="evenodd" fill="#1f1a17"/>
<path d="M77.2 150.6h6.6" fill="none" stroke="#1f1a17" stroke-width=".34"/>
<path d="M83.7 149.6l1.6 1-1.6 .9v-1.9l1.6 1z" fill-rule="evenodd" fill="#1f1a17"/>
<path d="M78.6 148.3h3.8v4.4h-3.8z" fill="#fff"/>
<path d="M75.7 148.4v4.4" fill="none" stroke="#1f1a17" stroke-width=".34"/>
<g fill="#1f1a17">
<path d="M74.9 177.6h1.8v.3h-1.8z"/>
<path d="M75.6 176.8h.4v1.9h-.4z"/>
<path d="M84.4 156.9h1.9v.4h-1.9z"/>
<path d="M85.2 156.1h.3v1.9h-.3z"/>
<path d="M94.1 156.9h1.9v.4h-1.9z"/>
<path d="M94.9 156.1h.3v1.9h-.3z"/>
<path d="M84.9 177.6h1.8v.3h-1.8z"/>
<path d="M85.6 176.8h.4v1.9h-.4z"/>
<path d="M74.8 156.9h1.8v.4h-1.8z"/>
<path d="M75.5 156.1h.4v1.9h-.4z"/>
<path d="M94.1 177.4h1.9v.4h-1.9z"/>
<path d="M94.9 176.7h.3v1.8h-.3z"/>
<path d="M72.5 174h6.7v.7h-6.7zM79.2 174h.3v.4h-.3zM78.8 174.4h.7v6.7h-.7zM79.2 181.1h.3v.3h-.3zM72.5 180.7h6.7v.7h-6.7zM72.2 181.1h.3v.3h-.3zM72.2 174.4h.6v6.7h-.6zM72.2 174h.3v.4h-.3z"/>
<path d="M72.5 174h6.7v.7h-6.7zM79.2 174h.3v.4h-.3zM78.8 174.4h.7v6.7h-.7zM79.2 181.1h.3v.3h-.3zM72.5 180.7h6.7v.7h-6.7zM72.2 181.1h.3v.3h-.3zM72.2 174.4h.6v6.7h-.6zM72.2 174h.3v.4h-.3z"/>
<path d="M72.5 174h6.7v.7h-6.7zM79.2 174h.3v.4h-.3zM78.8 174.4h.7v6.7h-.7zM79.2 181.1h.3v.3h-.3zM72.5 180.7h6.7v.7h-6.7zM72.2 181.1h.3v.3h-.3zM72.2 174.4h.6v6.7h-.6zM72.2 174h.3v.4h-.3z"/>
<path d="M72.5 174h6.7v.7h-6.7zM79.2 174h.3v.4h-.3zM78.8 174.4h.7v6.7h-.7zM79.2 181.1h.3v.3h-.3zM72.5 180.7h6.7v.7h-6.7zM72.2 181.1h.3v.3h-.3zM72.2 174.4h.6v6.7h-.6zM72.2 174h.3v.4h-.3z"/>
<path d="M82.1 153.4h6.5v.7h-6.5zM88.6 153.4h.5v.4h-.5zM88.3 153.8h.8v6.7h-.8zM88.6 160.5h.5v.3h-.5zM82.1 160.1h6.5v.7h-6.5zM81.7 160.5h.4v.3h-.4zM81.7 153.8h.7v6.7h-.7zM81.7 153.4h.4v.4h-.4z"/>
<path d="M91.8 153.4h6.7v.7h-6.7zM98.5 153.4h.3v.4h-.3zM98 153.8h.8v6.7h-.8zM98.5 160.5h.3v.3h-.3zM91.8 160.1h6.7v.7h-6.7zM91.4 160.5h.4v.3h-.4zM91.4 153.8h.7v6.7h-.7zM91.4 153.4h.4v.4h-.4z"/>
<path d="M82.5 174h6.7v.7h-6.7zM89.2 174h.3v.4h-.3zM88.8 174.4h.7v6.7h-.7zM89.2 181.1h.3v.3h-.3zM82.5 180.7h6.7v.7h-6.7zM82.1 181.1h.4v.3h-.4zM82.1 174.4h.8v6.7h-.8zM82.1 174h.4v.4h-.4z"/>
<path d="M72.3 153.4h6.7v.7h-6.7zM79 153.4h.4v.4h-.4zM78.7 153.8h.7v6.7h-.7zM79 160.5h.4v.3h-.4zM72.3 160.1h6.7v.7h-6.7zM72 160.5h.3v.3h-.3zM72 153.8h.7v6.7h-.7zM72 153.4h.3v.4h-.3z"/>
<path d="M91.8 173.9h6.7v.7h-6.7zM98.5 173.9h.3v.4h-.3zM98 174.3h.8v6.6h-.8zM98.5 180.9h.3v.4h-.3zM91.8 180.6h6.7v.7h-6.7zM91.4 180.9h.4v.4h-.4zM91.4 174.3h.7v6.6h-.7zM91.4 173.9h.4v.4h-.4z"/>
</g>
<path d="M67 166h4.9v2.9h-4.9z" fill="#fff"/>
<g font-size="4.2">
<text x="172.4" y="26.2">ZXGD3005E6</text>
<text x="18.7" y="46.7">Package Outline Dimensions</text>
<text x="18.7" y="133.6">Suggested Pad Layout</text>
</g>
<g font-size="3.5">
<text x="145.3" y="12">A Product Line of</text>
<text x="140.4" y="16.5">Diodes Incorporated</text>
</g>
<text font-size="3.5" fill="#231f20" x="20.3" y="270.9">ZXGD3005E6</text>
<g font-size="2.8">
<text x="135.6" y="71.9">Dim</text>
<text x="144.6" y="71.9">Min</text>
<text x="146.5" y="68.5">SOT26</text>
<text x="153" y="71.9">Max</text>
<text x="161.2" y="71.9">Typ</text>
<text x="137.2" y="75.4">A</text>
<text x="144.3" y="75.4">0.35</text>
<text x="153" y="75.4">0.50</text>
<text x="160.9" y="75.4">0.38</text>
<text x="137.2" y="78.8">B</text>
<text x="137.2" y="82.2">C</text>
<text x="144.3" y="78.8">1.50</text>
<text x="144.3" y="82.2">2.70</text>
<text x="153" y="78.8">1.70</text>
<text x="153" y="82.2">3.00</text>
<text x="160.9" y="78.8">1.60</text>
<text x="160.9" y="82.2">2.80</text>
<text x="137.2" y="85.7">D</text>
<text x="137.2" y="89.3">H</text>
<text x="144.3" y="89.3">2.90</text>
<text x="145.6" y="85.9">⎯</text>
<text x="153" y="89.3">3.10</text>
<text x="154.3" y="85.9">⎯</text>
<text x="160.9" y="89.3">3.00</text>
<text x="160.9" y="85.7">0.95</text>
<text x="137.5" y="92.7">J</text>
<text x="143.5" y="92.7">0.013</text>
<text x="153" y="92.7">0.10</text>
<text x="160.9" y="92.7">0.05</text>
<text x="137.2" y="96.1">K</text>
<text x="137.4" y="99.5">L</text>
<text x="144.3" y="96.1">1.00</text>
<text x="144.3" y="99.5">0.35</text>
<text x="153" y="96.1">1.30</text>
<text x="153" y="99.5">0.55</text>
<text x="160.9" y="96.1">1.10</text>
<text x="160.9" y="99.5">0.40</text>
<text x="137.1" y="103">M</text>
<text x="137.4" y="106.6">α</text>
<text x="144.2" y="103">0.10</text>
<text x="145.6" y="106.5">0°</text>
<text x="153" y="103">0.20</text>
<text x="154.4" y="106.5">8°</text>
<text x="160.9" y="103">0.15</text>
<text x="162.3" y="106.6">⎯</text>
<text x="136.2" y="110">All Dimensions in mm</text>
<text x="126.4" y="158.2">Dimensions</text>
<text x="133.5" y="161.7">Z</text>
<text x="145" y="158.2">Value (in mm)</text>
<text x="151.5" y="161.7">3.20</text>
<text x="133.3" y="165.2">G</text>
<text x="151.5" y="165.2">1.60</text>
<text x="133.4" y="168.7">X</text>
<text x="133.4" y="172.2">Y</text>
<text x="151.5" y="168.7">0.55</text>
<text x="151.5" y="172.2">0.80</text>
<text x="132.6" y="175.7">C1</text>
<text x="132.6" y="179.3">C2</text>
<text x="151.5" y="175.7">2.40</text>
<text x="151.5" y="179.3">0.95</text>
<text x="100.3" y="273.5">www.diodes.com</text>
<text x="108.3" y="270.2">7 of 8</text>
</g>
<text font-size="2.8" fill="#231f20" x="188.3" y="270.6">March 2011</text>
<g font-size="2.5" fill="#1f1a17">
<text x="79" y="151.6">C2</text>
<text x="88.7" y="151.5">C2</text>
<text x="63.8" y="170">Z</text>
<text x="68.3" y="168.3">G</text>
<text x="101" y="168.1">C1</text>
<text x="68.3" y="178.5">Y</text>
<text x="74.9" y="184.9">X</text>
</g>
<text font-size="2.5" fill="#231f20" x="20.3" y="274">Document Number DS35095 Rev. 4 – 2</text>
<g font-size="2.4" fill="#1f1a17">
<text x="67.1" y="61.7">A</text>
<text x="79" y="74">B</text>
<text x="82" y="74">C</text>
<text x="67.1" y="89">H</text>
<text x="54.1" y="95.4">K</text>
<text x="101.3" y="96.4">M</text>
<text x="54.4" y="104.4">J</text>
<text x="69.9" y="106">D</text>
<text x="83.5" y="105.9">L</text>
</g>
<text font-size="2.1" fill="#231f20" x="182" y="273.2">© Diodes Incorporated</text>
</svg>
